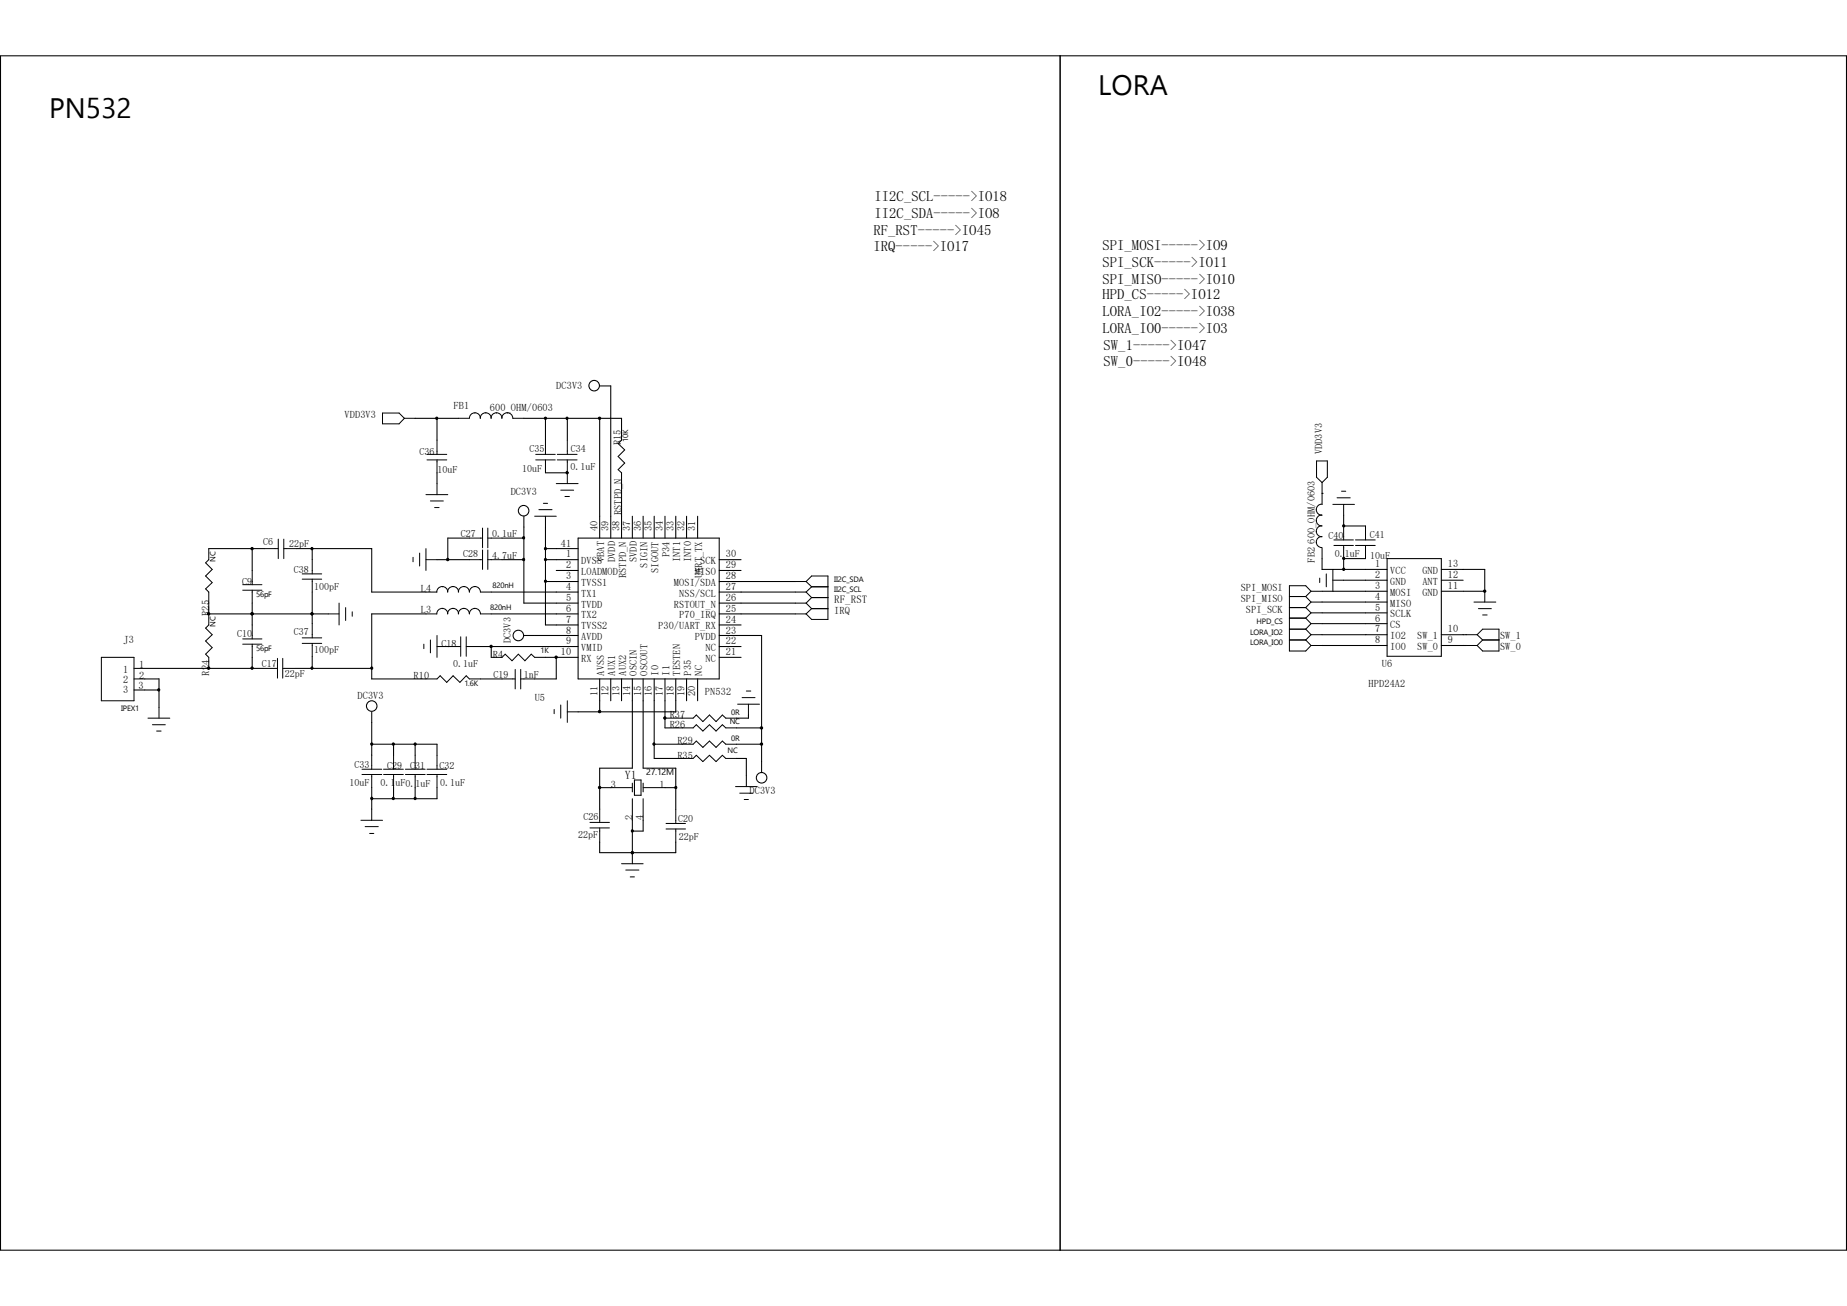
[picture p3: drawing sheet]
<svg xmlns="http://www.w3.org/2000/svg" width="297mm" height="210mm" viewBox="0 0 297 210" stroke-linecap="round" stroke-linejoin="round" font-family="sans-serif">
<g fill="none" stroke="#000" stroke-width=".17">
<path d="M.1 9h296.8v192h-296.8zM170.5 9v192M66.8 67.3h6.9M70.3 67.3v3.5M70.3 76v1.8M84.2 67.3h15.7v1.7M87.7 67.3v3.5M87.7 76h3.5M91.2 76h.1M91.2 67.3v3.5M96.4 67.3v19.2M96.4 62.1h1.8v24.4"/>
<path d="M99.9 77.8v8.7M212.6 79.3h.1M33.6 98.7h.1M33.6 98.7h19.2M33.6 88.2h8.9M33.6 97v1.7M40.6 98.7h.1M40.6 88.2v3.5M40.6 97v3.5M47.7 88.2h12.1v7h8.7M50.2 98.7h.1M50.2 88.2v1.8"/>
<path d="M50.2 95.2v5.1M68.5 98.7h-8.7v10.5h8.7M70.3 90h5.2M75.5 86.5h-3.5v3.5M79 95.2h14M79 98.7h14M80.7 86.5h3.5M80.7 90h3.5M84.2 83v14h8.8M87.7 90h5.3M87.7 93.5h5.3M87.7 84.8v15.7h5.3"/>
<path d="M87.7 88.2h5.3M89.5 91.7h3.5M93 86.5h22.7v22.7h-22.7zM101.7 83v3.5M103.4 83v3.5M105.2 83v3.5M106.9 83v3.5M108.7 83v3.5M110.4 83v3.5M112.2 83v3.5M115.7 90h3.5M115.7 91.7h3.5"/>
<path d="M115.7 93.5h12.2M115.7 95.2h12.2M115.7 97h12.2M115.7 98.7h12.2M212.6 89.8v1.8h10.5M212.6 95.1h10.5M212.6 96.8h10.5M212.6 98.6h10.5M216.1 89.8h.1M216.1 84.6h.1M216.1 89.8h3.5M216.1 93.3h7"/>
<path d="M216.1 82.8v1.8M216.1 89.8v1.8M216.1 84.6h3.5M223.1 89.8h8.7v15.7h-8.7zM231.8 91.6h7v3.5M231.8 93.3h3.5M231.8 95.1h7M238.8 95.1h.1M21.5 111h4.1M23.3 109.2h2.3v4.5M23.3 107.5h19M33.6 107.5h.1"/>
<path d="M40.6 105.7v1.8M47.5 107.5h12.3M50.2 105.5v2M59.8 114.5v7M59.8 119.7h10.5v1.8M63.3 119.7v1.8M66.8 119.7v1.8M72 104h.1M77.3 109.2h3.4M77.3 104h15.7M79 104v1.7M84.2 102.2h8.8"/>
<path d="M87.7 105.7h5.3M89.5 105.7h.1M89.5 105.7v3.5h-3.5M96.4 109.2v5.3M98.2 109.2v3.5M99.9 109.2v3.5M101.7 109.2v14.3h-5.3v6.6M103.4 109.2v14.3h5.3v6.6M105.2 109.2v12.8h4.5M105.2 119.7h4.5M106.9 109.2v7.9h2.8M106.9 115.5h2.8"/>
<path d="M108.7 109.2v5.3h-15.7M110.4 109.2v3.5M112.2 109.2v3.5M115.7 100.5h3.5M115.7 102.2h6.8v22M115.7 104h3.5M115.7 105.7h3.5M118.4 119.7h4.1M118.4 117.1h4.1M120.4 115v.5h-2M212.6 100.3h10.5M212.6 102.1h10.5"/>
<path d="M212.6 103.8h10.5M231.8 102.1h4M231.8 103.8h4M59.8 126.7v3.4M63.3 126.7v1.7M66.8 126.7v1.7M70.3 126.7v1.7h-10.5M96.4 135.4v1.7h12.3v-1.7M96.4 126.7h1.8M101.7 137.1h.1M101.7 125.9v1.4M101.7 131.9v5.2"/>
<path d="M102 125.4h1.1v2.5h-1.1zM103.4 125.9v1.4M103.4 131.9v1.7h-1.7M106.9 126.7h1.8M118.4 122h1.6v2.8"/>
<circle cx="95.5" cy="62" r=".85"/>
<circle cx="84.2" cy="82.1" r=".85"/>
<circle cx="59.8" cy="113.5" r=".85"/>
<circle cx="83.4" cy="102.2" r=".85"/>
<circle cx="122.5" cy="125.1" r=".85"/>
</g>
<g fill="none" stroke="#000" stroke-width=".16">
<path d="M61.5 66.4h2.7l.8 .9-.8 .9h-2.7zM65 67.3h1.8M68.5 79.5h3.5M68.7 73.1h3.1M68.7 74h3.1M70.3 70.8v2.3M70.3 74v2M70.3 77.8v1.7M76.4 66.4a.89 .89 0 0 1 .9 .9M76.4 66.4a.78 .78 0 0 0-.9 .9h-1.8M78.1 66.4a.89 .89 0 0 1 .9 .9M78.1 66.4a.79 .79 0 0 0-.9 .9"/>
<path d="M79.8 66.4a.89 .89 0 0 1 .9 .9M79.8 66.4a.78 .78 0 0 0-.8 .9M81.6 66.4a.89 .89 0 0 1 .9 .9h1.7M81.6 66.4a.79 .79 0 0 0-.9 .9M86.1 73.1h3.2M86.1 74h3.2M87.7 70.8v2.3M87.7 74v2M89.5 77.8h3.5M89.6 73.1h3.2M89.6 74h3.2M90.2 78.8h2"/>
<path d="M90.8 79.8h.8M91.2 70.8v2.3M91.2 74v3.8M99.9 69v1.8l-.5 .5 1.1 1-1.1 1.1 1.1 1.1-1.1 1 .5 .5v1.8M211.7 74.1h1.7v2.7l-.8 .8-.9-.8zM212.6 77.6v3.5a.79 .79 0 0 0-.9 .9M215.7 79h.7M33.6 98.7v1.8l-.5 .5 1 1.1-1 1 1 1-1 1.1 .5 .5v1.8M33.6 88.2v1.8l-.5 .5 1 1.1-1 1 1 1.1-1 1 .5 .5v1.8M39 94h3.1M39 94.9h3.1M40.6 91.7v2.3"/>
<path d="M40.6 94.9v2.1M42.5 88.2h2.2M44.7 86.7v3.1M45.6 88.2h2.1M45.6 86.7v3.1M48.6 92.3h3.1M48.6 93.1h3.1M50.2 90v2.3M50.2 93.1v2.1M52.8 98.7h1.7M54.5 97v3.5M55.6 97.7v2.1"/>
<path d="M56.6 98.4v.7M66.4 89.6v.7M67.5 88.9v2.1M68.5 98.7h1.8M68.5 95.2h1.8M68.5 90h1.8M68.5 88.2v3.5M69.2 80.6h2.1M69.9 81.6h.7M71.1 97.8a.89 .89 0 0 1 .9 .9M71.1 94.3a.89 .89 0 0 1 .9 .9M71.2 97.9a.79 .79 0 0 0-1 .8"/>
<path d="M71.2 94.4a.79 .79 0 0 0-1 .8M72.9 97.9a.78 .78 0 0 0-.9 .8M72.9 94.4a.78 .78 0 0 0-.9 .8M72.9 97.8a.89 .89 0 0 1 .8 .9M72.9 94.3a.89 .89 0 0 1 .8 .9M74.6 97.8a.89 .89 0 0 1 .9 .9 .82 .82 0 0 1 .9-.8M74.6 94.3a.89 .89 0 0 1 .9 .9 .82 .82 0 0 1 .9-.8M74.6 97.9a.79 .79 0 0 0-.9 .8M74.6 94.4a.79 .79 0 0 0-.9 .8M75.5 86.5h2.1M75.5 90h2.1M76.4 97.8a.89 .89 0 0 1 .9 .9h1.7"/>
<path d="M76.4 94.3a.89 .89 0 0 1 .9 .9h1.7M77.6 84.9v3.2M77.6 88.4v3.2M78.4 86.5h2.3M78.4 84.9v3.2M78.4 88.4v3.2M78.4 90h2.3M86 83h3.5M86.7 82h2.1M87.4 80.9h.7M87.7 83v1.8M127.9 98.7h1.7"/>
<path d="M127.9 95.2h1.7M127.9 93.5h1.7M127.9 97h1.7M129.6 93.5l.9-.9h2.6v7h-2.6l-.9-.9M129.6 95.2l.9 .9M129.6 93.5l.9 .9M129.6 97l.9 .9M130.5 97.9h2.6M130.5 97.9l-.9 .8M130.5 96.1h2.6M130.5 94.4h2.6M130.5 94.4l-.9 .8"/>
<path d="M130.5 96.1l-.9 .9M207.3 95.9h2.7M207.3 97.7h2.7M207.3 99.4h2.7M210 95.9l.8 .9M210 97.7l.8 .9M210 99.4l.8 .9M210.8 95.1h1.8M210.8 95.1l-.8 .8M210.8 95.1l-.8-.9h-2.7v10.5h2.7l.8-.9M210.8 96.8h1.8M210.8 96.8l-.8 .9"/>
<path d="M210.8 98.6h1.8M210.8 98.6l-.8 .8M211.7 87.2a.89 .89 0 0 0 .9 .9M211.7 85.4a.78 .78 0 0 0 .9 .9M211.7 83.7a.89 .89 0 0 0 .9 .9M211.7 82a.78 .78 0 0 0 .9 .8M212.2 93v.7M212.6 88.1v1.7M212.6 86.3a.79 .79 0 0 0-.9 .9M212.6 84.6a.79 .79 0 0 0-.9 .8M212.6 82.8a.79 .79 0 0 0-.9 .9M213.3 92.3v2.1"/>
<path d="M214.3 93.3h1.8M214.3 91.6v3.5M214.3 81.1h3.5M214.5 86.8h3.1M214.5 87.7h3.1M215 80.1h2.1M216.1 81.1v1.7M216.1 84.6v2.2M216.1 87.7v2.1M218 86.8h3.1M218 87.7h3.1M219.6 84.6v2.2"/>
<path d="M219.6 87.7v2.1M237 96.8h3.5M237.7 97.9h2.1M238.4 98.9h.7M238.8 95.1v1.7M16.3 105.7h5.2v7h-5.2zM21.5 107.5h1.8M21.5 109.2h1.8M23.8 115.5h3.5M24.5 116.5h2.1M25.2 117.6h.7M25.6 113.7v1.8"/>
<path d="M39 102.7h3.1M39 103.6h3.1M40.6 100.5v2.2M40.6 103.6v2.1M42.3 107.5h2.3M44.6 105.9v3.2M45.5 107.5h2M45.5 105.9v3.2M48.6 102.6h3.1M48.6 103.5h3.1M50.2 100.3v2.3M50.2 103.5v2"/>
<path d="M68.2 103.6v.7M68.5 109.2h1.8l.5-.5 1 1 1.1-1 1.1 1 1-1 .5 .5h1.8M69.2 102.9v2.1M70.3 104h3.8M70.3 102.2v3.5M74.1 102.4v3.1M75 104h2.3M75 102.4v3.1M79 105.7h1.7l.5-.5 1.1 1.1 1.1-1.1 1 1.1 1-1.1 .6 .5h1.7M80.7 109.2h2.1M82.8 107.7v3.1M83.7 109.2h2.3"/>
<path d="M83.7 107.7v3.1M89.1 114.1v.7M90.2 113.4v2.1M91.2 112.7v3.5M91.2 114.5h1.8M109.7 117.1h1.8l.5-.6 1 1.1 1.1-1.1 1 1.1 1.1-1.1 .5 .6h1.7M109.7 119.7h1.8l.5-.5 1 1 1.1-1 1 1 1.1-1 .5 .5h1.7M109.7 115.5h1.8l.5-.5 1 1 1.1-1 1 1 1.1-1 .5 .5h1.7M118.6 113.2h3.5M119.3 112.2h2.1M120 111.1h.7M120.4 113.2v1.8"/>
<path d="M207.3 101.2h2.7M207.3 102.9h2.7M210 102.9l.8 .9M210 101.2l.8 .9M210.8 100.3h1.8M210.8 100.3l-.8 .9M210.8 103.8h1.8M210.8 102.1h1.8M210.8 102.1l-.8 .8M235.8 103.8h1.7M235.8 102.1h1.7M237.5 102.1l.9-.9h2.6v3.5h-2.6l-.9-.9"/>
<path d="M237.5 102.1l.9 .8M238.4 102.9h2.6M238.4 102.9l-.9 .9M58 131.9h3.5M58.2 123.7h3.2M58.2 124.5h3.2M58.7 132.9h2.1M59.4 134h.7M59.8 121.5v2.2M59.8 124.5v2.2M59.8 130.1v1.8M61.7 123.7h3.2"/>
<path d="M61.7 124.5h3.2M63.3 121.5v2.2M63.3 124.5v2.2M65.2 123.7h3.2M65.2 124.5h3.2M66.8 121.5v2.2M66.8 124.5v2.2M68.7 123.7h3.1M68.7 124.5h3.1M70.3 121.5v2.2M70.3 124.5v2.2M94.9 133.1h3.1"/>
<path d="M94.9 132.2h3.1M96.4 130.1v2.1M96.4 133.1v2.3M98.2 126.7h3.5M99.9 138.9h3.5M100.6 139.9h2.1M101.7 128.4v3.5M101.7 137.1v1.8M103.4 126.7h3.5M103.4 128.4v3.5M107.1 132.4h3.1M107.1 133.3h3.1"/>
<path d="M108.7 130.1v2.3M108.7 133.3v2.1M109.7 122h1.8l.5-.5 1 1 1.1-1 1 1 1.1-1 .5 .5h1.7M118.3 126.5h3.5M119 127.6h2.1M119.7 128.6h.7M120 124.8v1.7M101.3 141h.7"/>
</g>
<g fill="#000" stroke="#000" stroke-width=".16">
<circle cx="70.2" cy="67.3" r=".18"/>
<circle cx="87.7" cy="67.3" r=".18"/>
<circle cx="91.2" cy="67.3" r=".18"/>
<circle cx="91.2" cy="76" r=".18"/>
<circle cx="96.4" cy="67.3" r=".19"/>
<circle cx="33.5" cy="98.7" r=".19"/>
<circle cx="40.5" cy="88.2" r=".19"/>
<circle cx="40.5" cy="98.7" r=".19"/>
<circle cx="50.2" cy="98.7" r=".18"/>
<circle cx="50.2" cy="88.2" r=".18"/>
<circle cx="72" cy="90" r=".19"/>
<circle cx="84.2" cy="86.5" r=".18"/>
<circle cx="84.2" cy="90" r=".18"/>
<circle cx="87.7" cy="93.5" r=".18"/>
<circle cx="87.7" cy="90" r=".18"/>
<circle cx="87.7" cy="88.2" r=".18"/>
<circle cx="216.1" cy="84.6" r=".18"/>
<circle cx="216.1" cy="91.5" r=".18"/>
<circle cx="216.1" cy="89.8" r=".18"/>
<circle cx="238.7" cy="95.1" r=".19"/>
<circle cx="25.5" cy="110.9" r=".18"/>
<circle cx="33.5" cy="107.4" r=".19"/>
<circle cx="40.5" cy="107.4" r=".19"/>
<circle cx="50.2" cy="107.4" r=".18"/>
<circle cx="59.8" cy="119.6" r=".18"/>
<circle cx="59.8" cy="107.4" r=".18"/>
<circle cx="63.2" cy="119.6" r=".18"/>
<circle cx="66.7" cy="119.6" r=".18"/>
<circle cx="79" cy="103.9" r=".19"/>
<circle cx="89.4" cy="105.7" r=".19"/>
<circle cx="96.4" cy="114.4" r=".19"/>
<circle cx="105.1" cy="119.6" r=".18"/>
<circle cx="106.9" cy="115.5" r=".19"/>
<circle cx="122.4" cy="117.1" r=".19"/>
<circle cx="122.4" cy="119.7" r=".19"/>
<circle cx="59.8" cy="128.4" r=".18"/>
<circle cx="63.2" cy="128.4" r=".18"/>
<circle cx="66.7" cy="128.4" r=".18"/>
<circle cx="96.4" cy="126.6" r=".19"/>
<circle cx="101.7" cy="133.6" r=".18"/>
<circle cx="101.7" cy="137.1" r=".18"/>
<circle cx="108.7" cy="126.6" r=".18"/>
</g>
<g font-size="4.5">
<text x="176.6" y="15.3">LORA</text>
<text x="7.9" y="18.9">PN532</text>
</g>
<g font-size="2.4">
<text x="140.6" y="32.3">II2C_SCL-----&gt;IO18</text>
<text x="140.6" y="35">II2C_SDA-----&gt;IO8</text>
<text x="140.5" y="37.8">RF_RST-----&gt;IO45</text>
<text x="140.5" y="40.4">IRQ-----&gt;IO17</text>
<text x="177.3" y="40.2">SPI_MOSI-----&gt;IO9</text>
<text x="177.3" y="43">SPI_SCK-----&gt;IO11</text>
<text x="177.3" y="45.6">SPI_MISO-----&gt;IO10</text>
<text x="177.3" y="48.1">HPD_CS-----&gt;IO12</text>
<text x="177.3" y="50.9">LORA_IO2-----&gt;IO38</text>
<text x="177.3" y="53.5">LORA_IO0-----&gt;IO3</text>
<text x="177.5" y="56.3">SW_1-----&gt;IO47</text>
<text x="177.5" y="58.9">SW_0-----&gt;IO48</text>
</g>
<text font-size="1.9" x="100.5" y="125.3">Y1</text>
<g font-size="1.7">
<text x="72.9" y="65.8">FB1</text>
<text x="89.5" y="62.6">DC3V3</text>
<text x="55.4" y="67.3">VDD3V3</text>
<text x="78.8" y="66.1">600_OHM/0603</text>
<text x="99.8" y="71.6" transform="rotate(-90 99.8 71.6)">R15</text>
<text x="212.6" y="73.1" transform="rotate(-90 212.6 73.1)">VDD3V3</text>
<text x="82.1" y="79.5">DC3V3</text>
<text x="90.2" y="87.9">41</text>
<text x="91.1" y="89.6">1</text>
<text x="96.1" y="85.4" transform="rotate(-90 96.1 85.4)">40</text>
<text x="97.8" y="85.4" transform="rotate(-90 97.8 85.4)">39</text>
<text x="99.6" y="85.4" transform="rotate(-90 99.6 85.4)">38 RSTPD_N</text>
<text x="101.3" y="85.4" transform="rotate(-90 101.3 85.4)">37</text>
<text x="103.1" y="85.4" transform="rotate(-90 103.1 85.4)">36</text>
<text x="104.8" y="85.4" transform="rotate(-90 104.8 85.4)">35</text>
<text x="106.6" y="85.4" transform="rotate(-90 106.6 85.4)">34</text>
<text x="107.7" y="89.6" transform="rotate(-90 107.7 89.6)">P34</text>
<text x="108.3" y="85.4" transform="rotate(-90 108.3 85.4)">33</text>
<text x="110.1" y="85.4" transform="rotate(-90 110.1 85.4)">32</text>
<text x="111.8" y="85.4" transform="rotate(-90 111.8 85.4)">31</text>
<text x="116.7" y="89.6">30</text>
<text x="67.7" y="95.1">L4</text>
<text x="91.1" y="91.4">2</text>
<text x="91.1" y="93.1">3</text>
<text x="91.1" y="94.9">4</text>
<text x="93.5" y="90.7">DVSS</text>
<text x="93.5" y="92.5">LOADMOD</text>
<text x="93.5" y="94.2">TVSS1</text>
<text x="93.5" y="95.9">TX1</text>
<text x="97.2" y="90.4" transform="rotate(-90 97.2 90.4)">VBAT</text>
<text x="98.9" y="90.4" transform="rotate(-90 98.9 90.4)">DVDD</text>
<text x="100.7" y="93" transform="rotate(-90 100.7 93)">RSTPD_N</text>
<text x="102.4" y="90.4" transform="rotate(-90 102.4 90.4)">SVDD</text>
<text x="104.1" y="91.3" transform="rotate(-90 104.1 91.3)">SIGIN</text>
<text x="105.9" y="92.1" transform="rotate(-90 105.9 92.1)">SIGOUT</text>
<text x="108.4" y="94.2">MOSI/SDA</text>
<text x="109.2" y="95.9">NSS/SCL</text>
<text x="109.4" y="90.4" transform="rotate(-90 109.4 90.4)">INT1</text>
<text x="111.1" y="90.4" transform="rotate(-90 111.1 90.4)">INT0</text>
<text x="111.8" y="92.5">MISO</text>
<text x="112.6" y="90.7">SCK</text>
<text x="112.9" y="93" transform="rotate(-90 112.9 93)">UART_TX</text>
<text x="116.7" y="94.9">27</text>
<text x="116.7" y="93.1">28</text>
<text x="116.7" y="91.4">29</text>
<text x="199.5" y="95.1">SPI_MOSI</text>
<text x="211.4" y="90.5" transform="rotate(-90 211.4 90.5)">FB2 600_OHM/0603</text>
<text x="221.1" y="91.2">1</text>
<text x="221.1" y="93">2</text>
<text x="221.1" y="94.7">3</text>
<text x="223.6" y="92.3">VCC</text>
<text x="223.6" y="94">GND</text>
<text x="223.6" y="95.8">MOSI</text>
<text x="228.7" y="95.8">GND</text>
<text x="228.7" y="94">ANT</text>
<text x="228.7" y="92.3">GND</text>
<text x="232.8" y="94.7">11</text>
<text x="232.8" y="93">12</text>
<text x="232.8" y="91.2">13</text>
<text x="33.6" y="99" transform="rotate(-90 33.6 99)">R25</text>
<text x="67.7" y="98.6">L3</text>
<text x="91.1" y="96.6">5</text>
<text x="91.1" y="98.4">6</text>
<text x="91.1" y="100.1">7</text>
<text x="91.1" y="101.9">8</text>
<text x="93.5" y="97.7">TVDD</text>
<text x="93.5" y="99.4">TX2</text>
<text x="93.5" y="101.2">TVSS2</text>
<text x="105.8" y="101.2">P30/UART_RX</text>
<text x="108.4" y="97.7">RSTOUT_N</text>
<text x="109.2" y="99.4">P70_IRQ</text>
<text x="116.7" y="101.9">23</text>
<text x="116.7" y="100.1">24</text>
<text x="116.7" y="98.4">25</text>
<text x="116.7" y="96.6">26</text>
<text x="134.2" y="98.7">IRQ</text>
<text x="134.2" y="97">RF_RST</text>
<text x="199.5" y="96.8">SPI_MISO</text>
<text x="200.4" y="98.6">SPI_SCK</text>
<text x="221.1" y="96.5">4</text>
<text x="221.1" y="98.2">5</text>
<text x="221.1" y="99.9">6</text>
<text x="221.1" y="101.7">7</text>
<text x="223.6" y="97.5">MISO</text>
<text x="223.6" y="99.3">SCLK</text>
<text x="223.6" y="101">CS</text>
<text x="232.8" y="101.7">10</text>
<text x="19.9" y="103.5">J3</text>
<text x="22.4" y="107.5">1</text>
<text x="79.2" y="105.7">R4</text>
<text x="82.1" y="103.5" transform="rotate(-90 82.1 103.5)">DC3V3</text>
<text x="90.2" y="105.4">10</text>
<text x="91.1" y="103.6">9</text>
<text x="93.5" y="102.9">AVDD</text>
<text x="93.5" y="104.7">VMID</text>
<text x="93.5" y="106.4">RX</text>
<text x="111.8" y="102.9">PVDD</text>
<text x="113.5" y="106.4">NC</text>
<text x="113.5" y="104.7">NC</text>
<text x="116.7" y="105.4">21</text>
<text x="116.7" y="103.6">22</text>
<text x="221.1" y="103.5">8</text>
<text x="222.2" y="107.3">U6</text>
<text x="223.6" y="102.8">IO2</text>
<text x="223.6" y="104.5">IO0</text>
<text x="227.9" y="104.5">SW_0</text>
<text x="227.9" y="102.8">SW_1</text>
<text x="232.8" y="103.5">9</text>
<text x="241.2" y="104.5">SW_0</text>
<text x="241.2" y="102.7">SW_1</text>
<text x="19.8" y="108.2">1</text>
<text x="19.8" y="109.9">2</text>
<text x="19.8" y="111.5">3</text>
<text x="22.3" y="110.8">3</text>
<text x="22.4" y="109.2">2</text>
<text x="33.6" y="108.6" transform="rotate(-90 33.6 108.6)">R24</text>
<text x="57.5" y="112.4">DC3V3</text>
<text x="66.5" y="109.2">R10</text>
<text x="86" y="112.7">U5</text>
<text x="96.1" y="112" transform="rotate(-90 96.1 112)">11</text>
<text x="97.2" y="108.7" transform="rotate(-90 97.2 108.7)">AVSS</text>
<text x="97.8" y="112" transform="rotate(-90 97.8 112)">12</text>
<text x="98.9" y="108.7" transform="rotate(-90 98.9 108.7)">AUX1</text>
<text x="99.6" y="112" transform="rotate(-90 99.6 112)">13</text>
<text x="100.7" y="108.7" transform="rotate(-90 100.7 108.7)">AUX2</text>
<text x="101.3" y="112" transform="rotate(-90 101.3 112)">14</text>
<text x="102.4" y="108.7" transform="rotate(-90 102.4 108.7)">OSCIN</text>
<text x="103.1" y="112" transform="rotate(-90 103.1 112)">15</text>
<text x="104.1" y="108.7" transform="rotate(-90 104.1 108.7)">OSCOUT</text>
<text x="104.8" y="112" transform="rotate(-90 104.8 112)">16</text>
<text x="105.9" y="108.7" transform="rotate(-90 105.9 108.7)">I0</text>
<text x="106.6" y="112" transform="rotate(-90 106.6 112)">17</text>
<text x="107.7" y="108.7" transform="rotate(-90 107.7 108.7)">I1</text>
<text x="108.3" y="112" transform="rotate(-90 108.3 112)">18</text>
<text x="109.4" y="108.7" transform="rotate(-90 109.4 108.7)">TESTEN</text>
<text x="110.1" y="112" transform="rotate(-90 110.1 112)">19</text>
<text x="111.1" y="108.7" transform="rotate(-90 111.1 108.7)">P35</text>
<text x="111.8" y="112" transform="rotate(-90 111.8 112)">20</text>
<text x="112.9" y="108.7" transform="rotate(-90 112.9 108.7)">NC</text>
<text x="113.4" y="111.7">PN532</text>
<text x="220.1" y="110.5">HPD24A2</text>
<text x="107.7" y="117.1">R26</text>
<text x="107.7" y="115.5">R37</text>
<text x="108.9" y="119.7">R29</text>
<text x="108.9" y="122">R35</text>
<text x="98.2" y="126.7">3</text>
<text x="101.7" y="131.9" transform="rotate(-90 101.7 131.9)">2</text>
<text x="103.4" y="131.9" transform="rotate(-90 103.4 131.9)">4</text>
<text x="106" y="126.7">1</text>
<text x="120.5" y="127.7">DC3V3</text>
</g>
<g font-size="1.6">
<text x="67.5" y="73.2">C36</text>
<text x="70.4" y="76">10uF</text>
<text x="84" y="75.9">10uF</text>
<text x="85.1" y="72.7">C35</text>
<text x="91.7" y="75.6">0.1uF</text>
<text x="91.8" y="72.7">C34</text>
<text x="42.3" y="87.7">C6</text>
<text x="46.5" y="87.9">22pF</text>
<text x="74.1" y="86.3">C27</text>
<text x="74.5" y="89.6">C28</text>
<text x="79.2" y="86.3">0.1uF</text>
<text x="79.2" y="89.8">4.7uF</text>
<text x="213.7" y="86.7">C40</text>
<text x="214.7" y="89.5">0.1uF</text>
<text x="220.3" y="86.5">C41</text>
<text x="220.3" y="89.8">10uF</text>
<text x="38.9" y="94">C9</text>
<text x="47.2" y="92.1">C38</text>
<text x="50.5" y="94.9">100pF</text>
<text x="38.1" y="102.4">C10</text>
<text x="42.1" y="107.3">C17</text>
<text x="47.2" y="102.2">C37</text>
<text x="50.5" y="105">100pF</text>
<text x="71" y="104">C18</text>
<text x="72.9" y="107.3">0.1uF</text>
<text x="45.8" y="108.9">22pF</text>
<text x="79.4" y="109.1">C19</text>
<text x="84.2" y="109.1">1nF</text>
<text x="57" y="123.5">C33</text>
<text x="62.3" y="123.7">C29</text>
<text x="66" y="123.7">C31</text>
<text x="70.7" y="123.7">C32</text>
<text x="56.2" y="126.3">10uF</text>
<text x="61.2" y="126.3">0.1uF0.1uF</text>
<text x="70.8" y="126.3">0.1uF</text>
<text x="93.8" y="131.9">C26</text>
<text x="93" y="134.7">22pF</text>
<text x="109.1" y="132.2">C20</text>
<text x="109.1" y="135">22pF</text>
</g>
<text font-size="1.4" x="103.9" y="124.7">27.12M</text>
<g font-size="1.2">
<text x="101" y="71.1" transform="rotate(-90 101 71.1)">10K</text>
<text x="34.6" y="90.3" transform="rotate(-90 34.6 90.3)">NC</text>
<text x="79.2" y="94.5">820nH</text>
<text x="134.2" y="95.2">II2C_SCL</text>
<text x="134.2" y="93.5">II2C_SDA</text>
<text x="34.6" y="100.8" transform="rotate(-90 34.6 100.8)">NC</text>
<text x="41.2" y="96.1">56pF</text>
<text x="78.8" y="98.2">820nH</text>
<text x="202.1" y="100.3">HPD_CS</text>
<text x="41.2" y="104.6">56pF</text>
<text x="86.9" y="105">1K</text>
<text x="201" y="103.8">LORA_IO0</text>
<text x="201" y="102.1">LORA_IO2</text>
<text x="74.7" y="110.2">1.6K</text>
<text x="19.5" y="114.3">IPEX1</text>
<text x="117.3" y="116.5">NC</text>
<text x="117.6" y="119.1">0R</text>
<text x="117.6" y="114.9">0R</text>
<text x="117" y="121">NC</text>
</g>
</svg>
